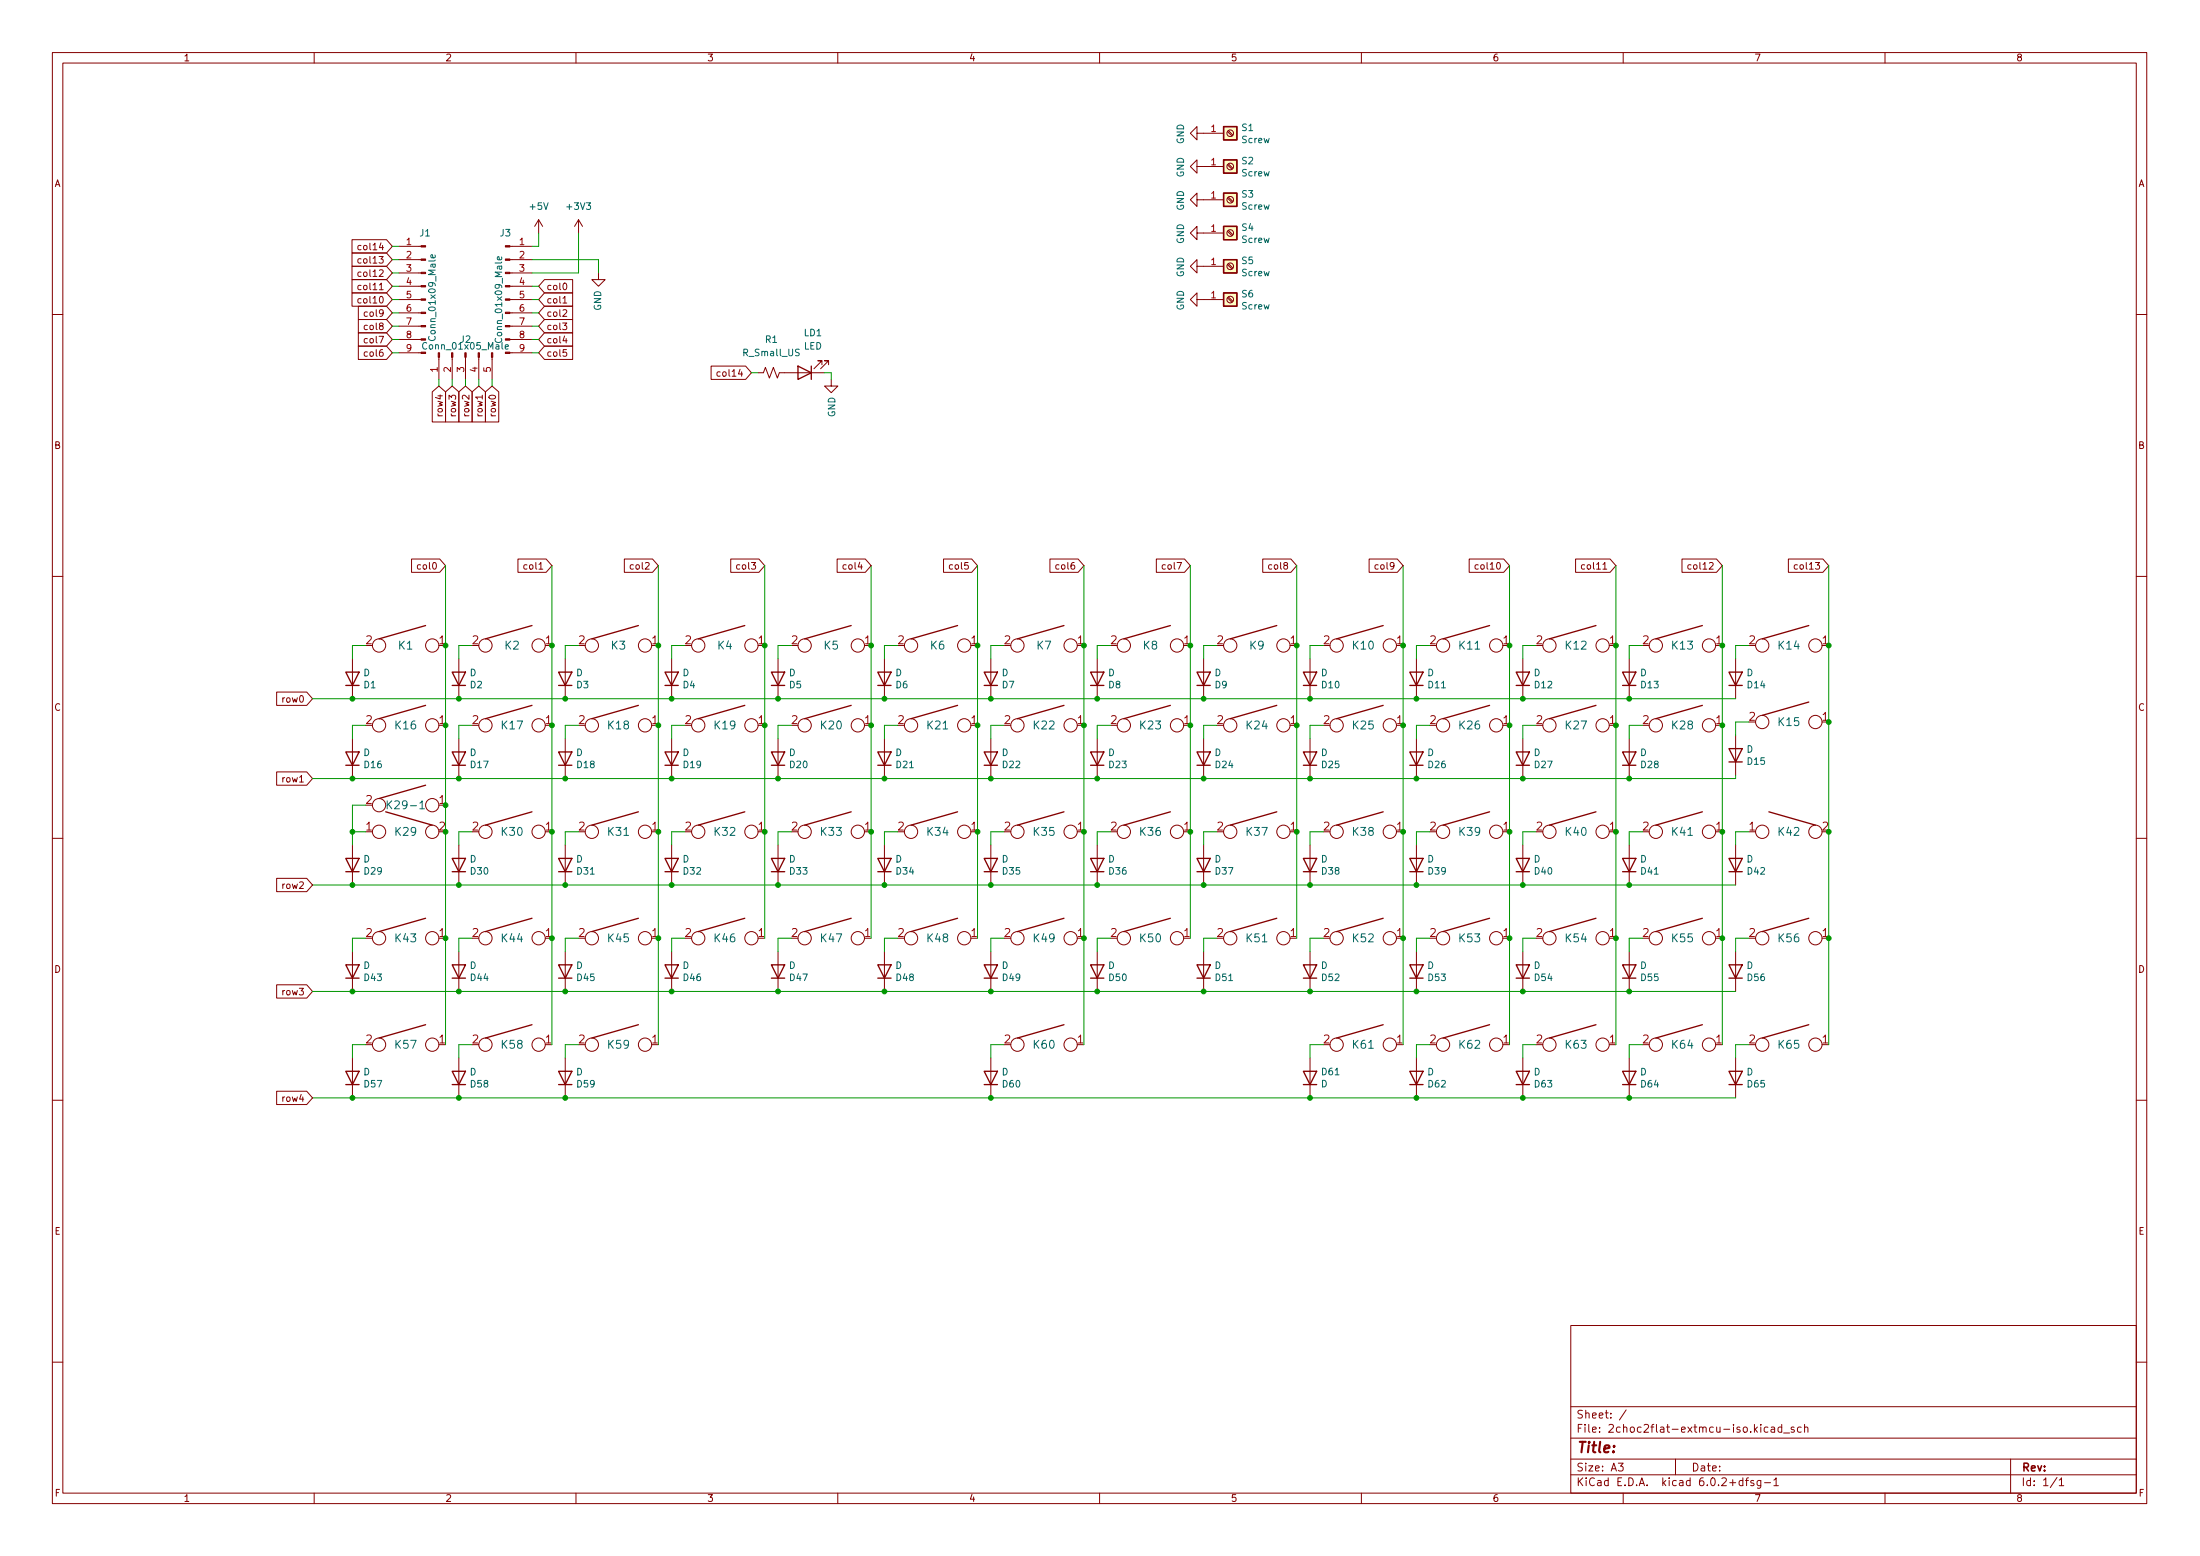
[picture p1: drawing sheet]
<svg xmlns="http://www.w3.org/2000/svg" width="420mm" height="297mm" viewBox="0 0 420 297" stroke-linecap="round" stroke-linejoin="round" font-family="sans-serif">
<g fill="none" stroke="#840000" stroke-width=".19">
<path d="M10 10h400v277h-400zM12 12h396v273h-396zM60 10v2M110 10v2M160 10v2M210 10v2M260 10v2M310 10v2M360 10v2M228.6 25.4v-1.2l-1.3 1.2 1.3 1.3v-1.3h5.1M228.6 38.1v-1.2l-1.3 1.2 1.3 1.3v-1.3h5.1M228.6 31.8v-1.3l-1.3 1.3 1.3 1.3v-1.3h5.1"/>
<path d="M234.4 25.1l.9 .8M234.4 31.5l.9 .8M234.4 37.8l.9 .8M234.6 24.9l.9 .9M234.6 31.3l.9 .8M234.6 37.6l.9 .9M67.2 45.8h6.6l1.1 1.2-1.1 1.3h-6.6zM67.2 48.3h6.6l1.1 1.3-1.1 1.2h-6.6zM67.2 50.8h6.6l1.1 1.3-1.1 1.3h-6.6zM67.2 53.4h6.6l1.1 1.2-1.1 1.3h-6.6zM67.2 55.9h6.6l1.1 1.3-1.1 1.3h-6.6zM68.4 58.5h5.4l1.1 1.2-1.1 1.3h-5.4z"/>
<path d="M68.9 46.9l-.3-.1-.3 .3 .2 .5h.4M68.9 49.4h-.3l-.3 .2 .2 .6h.4M68.9 52l-.3-.1-.3 .3 .2 .5h.4M68.9 54.5h-.3l-.3 .2 .2 .6h.4M68.9 57.1l-.3-.1-.3 .2 .2 .6h.4M76.2 57.2h4.2M76.2 59.7h4.2M76.2 54.6h4.2M76.2 52.1h4.2M76.2 49.6h4.2M76.2 47h4.2M97.4 57.2h4.2"/>
<path d="M97.4 59.7h4.2M97.4 54.6h4.2M97.4 52.1h4.2M97.4 49.6h4.2M97.4 47h4.2M102.9 41.9l.7 1.3M102.9 41.9v2.6M102.9 41.9l-.8 1.3M104 58.5h5.4v2.5h-5.4l-1.1-1.3zM104 55.9h5.4v2.6h-5.4l-1.1-1.3zM104 53.4h5.4v2.5h-5.4l-1.1-1.3zM107.5 59.2l.5-.1 .2 .4-.7 .9h.7"/>
<path d="M107.5 56.9l.4-.3v1.3M107.5 57.9h.7M107.6 54.2l.2-.2a.68 .68 0 0 1 .5 .7 .68 .68 0 0 1-.5 .6l-.3-.5zM110.5 41.9l.8 1.3M110.5 41.9v2.6M110.5 41.9l-.8 1.3M114.3 52.1v1.3h-1.3l1.3 1.2 1.3-1.2h-1.3M228.6 57.2v-1.3l-1.3 1.3 1.3 1.3v-1.3h5.1M228.6 44.5v-1.3l-1.3 1.3 1.3 1.3v-1.3h5.1M228.6 50.8v-1.2l-1.3 1.2 1.3 1.3v-1.3h5.1M234.4 56.9l.9 .8M234.4 44.2l.9 .8"/>
<path d="M234.4 50.5l.9 .8M234.6 56.7l.9 .8M234.6 44l.9 .8M234.6 50.3l.9 .9M10 60h2M68.4 66.1h5.4l1.1 1.2-1.1 1.3h-5.4zM68.4 63.5h5.4l1.1 1.3-1.1 1.3h-5.4zM68.4 61h5.4l1.1 1.3-1.1 1.2h-5.4zM76.2 67.3h4.2M76.2 64.8h4.2M76.2 62.3h4.2M82.5 74.8l1.3-1.1 1.3 1.1v5.8h-2.6z"/>
<path d="M83.8 68.2v4.2M85.1 74.8l1.3-1.1 1.2 1.1v5.8h-2.5zM86.4 68.2v4.2M87.6 74.8l1.3-1.1 1.3 1.1v5.8h-2.6zM88.9 68.2v4.2M90.2 74.8l1.2-1.1 1.3 1.1v5.8h-2.5zM91.4 68.2v4.2M92.7 74.8l1.3-1.1 1.3 1.1v5.8h-2.6zM94 68.2v4.2M97.4 67.3h4.2M97.4 64.8h4.2M97.4 62.3h4.2"/>
<path d="M104 66.1h5.4v2.5h-5.4l-1.1-1.3zM104 61h5.4v2.5h-5.4l-1.1-1.2zM104 63.5h5.4v2.6h-5.4l-1.1-1.3zM107.5 61.7h.7l-.4 .4 .4 .2v.5l-.2 .1-.5-.1M107.8 64.1l-.3 .9h.8M108.1 64.6v.9M108.2 66.7h-.6l-.1 .6 .2-.1 .4 .1 .1 .2v.4l-.2 .1-.5-.1M135.8 69.9h6.6l1.1 1.3-1.1 1.2h-6.6zM137.5 71h-.3l-.3 .2 .1 .6h.5M144.8 71.2h1l.4-1.1 .7 2.1 .8-2.1 .8 2.1 .3-1h8.7M157 69.6v-.7h-.8h.8l-1.6 1.5M158.2 69.6v-.7h-.7h.7l-1.5 1.5"/>
<path d="M158.7 72.4v1.3h1.3l-1.3 1.3-1.2-1.3h1.2M408 60h2M10 110h2M78.6 106.7h5.4l1.1 1.3-1.1 1.3h-5.4zM98.9 106.7h5.4l1.1 1.3-1.1 1.3h-5.4zM119.2 106.7h5.4l1.1 1.3-1.1 1.3h-5.4zM139.6 106.7h5.3l1.1 1.3-1.1 1.3h-5.3zM159.9 106.7h5.4l1.1 1.3-1.1 1.3h-5.4zM180.2 106.7h5.4l1.1 1.3-1.1 1.3h-5.4zM200.5 106.7h5.4l1.1 1.3-1.1 1.3h-5.4zM220.8 106.7h5.4l1.1 1.3-1.1 1.3h-5.4zM241.2 106.7h5.3l1.1 1.3-1.1 1.3h-5.3z"/>
<path d="M261.5 106.7h5.4l1.1 1.3-1.1 1.3h-5.4zM280.6 106.7h6.6l1.1 1.3-1.1 1.3h-6.6zM282.3 107.9l-.4-.1-.2 .2 .1 .6h.5M300.9 106.7h6.6l1.1 1.3-1.1 1.3h-6.6zM302.6 107.9l-.3-.1-.3 .2 .1 .6h.5M321.2 106.7h6.6l1.1 1.3-1.1 1.3h-6.6zM323 107.9l-.4-.1-.3 .2 .2 .6h.5M341.5 106.7h6.6l1.1 1.3-1.1 1.3h-6.6zM343.3 107.9l-.4-.1-.2 .2 .1 .6h.5M408 110h2M52.8 132.1h5.8l1.1 1.3-1.1 1.3h-5.8zM67.3 125.8v7.6"/>
<path d="M87.6 125.8v7.6M107.9 125.8v7.6M128.3 125.8v7.6M148.6 125.8v7.6M168.9 125.8v7.6M189.2 125.8v7.6M209.5 125.8v7.6M229.9 125.8v7.6M250.2 125.8v7.6M270.5 125.8v7.6M290.8 125.8v7.6M311.1 125.8v7.6"/>
<path d="M331.5 125.8v7.6M52.8 147.4h5.8l1.1 1.2-1.1 1.3h-5.8zM67.3 141v7.6M87.6 141v7.6M107.9 141v7.6M128.3 141v7.6M148.6 141v7.6M168.9 141v7.6M189.2 141v7.6M209.5 141v7.6M229.9 141v7.6M250.2 141v7.6"/>
<path d="M270.5 141v7.6M290.8 141v7.6M311.1 141v7.6M331.5 140.4v7.6M10 160h2M52.8 167.7h5.8l1.1 1.2-1.1 1.3h-5.8zM67.3 161.3v7.6M87.6 161.3v7.6M107.9 161.3v7.6M128.3 161.3v7.6M148.6 161.3v7.6M168.9 161.3v7.6"/>
<path d="M189.2 161.3v7.6M209.5 161.3v7.6M229.9 161.3v7.6M250.2 161.3v7.6M270.5 161.3v7.6M290.8 161.3v7.6M311.1 161.3v7.6M331.5 161.3v7.6M408 160h2M52.8 188h5.8l1.1 1.3-1.1 1.2h-5.8zM67.3 181.6v7.7M87.6 181.6v7.7"/>
<path d="M107.9 181.6v7.7M128.3 181.6v7.7M148.6 181.6v7.7M168.9 181.6v7.7M189.2 181.6v7.7M209.5 181.6v7.7M229.9 181.6v7.7M250.2 181.6v7.7M270.5 181.6v7.7M290.8 181.6v7.7M311.1 181.6v7.7M331.5 181.6v7.7"/>
<path d="M10 210h2M52.8 208.3h5.8l1.1 1.3-1.1 1.3h-5.8zM67.3 202v7.6M87.6 202v7.6M107.9 202v7.6M189.2 202v7.6M250.2 202v7.6M270.5 202v7.6M290.8 202v7.6M311.1 202v7.6M331.5 202v7.6M408 210h2"/>
<path d="M300 253h108v32h-108zM10 260h2M300 278.5h108M300 274.5h108M300 268.5h108M309.1 279.3h.9l-.5 .6 .4 .1v.7l-.2 .1-.6-.1M310.6 269.1l-1.3 2M320 278.5v3M336.3 271.9v.2M337.6 272.5l-.4-.1-.3 .3 .2 .6h.5M338.3 272.5h.6v.9M338.9 272.8h-.5a.29 .29 0 0 0-.2 .3 .29 .29 0 0 0 .2 .3l.5-.1"/>
<path d="M340.3 272.5l-.4-.1-.3 .3 .1 .6h.6M340.3 271.9v1.5M340.6 273.6h1.2M342.6 272.5l-.3-.1-.2 .2v.2l.5 .2v.3h-.5M344 272.5l-.4-.1-.3 .3 .1 .6h.6M344.6 272.6l.3-.2 .3 .1 .1 .9M344.6 271.9v1.5M384 278.5v6.5M408 260h2M60 285v2M110 285v2M160 285v2"/>
<path d="M210 285v2M260 285v2M300 281.5h108M310 285v2M332.9 282.7l-.5-.1-.3 .3 .2 .6h.6M332.9 282.1v1.5M333.4 282.6h.5M333.9 282.1l-.3 .2v1.3M334.9 282.7l-.3-.1-.2 .2v.2l.5 .2v.3h-.5M336.3 282.6v1.2l-.3 .3-.4-.1M336.3 282.7l-.4-.1-.3 .3 .1 .6h.6M337 283h1.1"/>
<path d="M338.8 282.5l.4-.4v1.5M338.8 283.6h.8M360 285v2M392.9 282l-1.3 2M393.3 282.5l.4-.4v1.5M393.3 283.6h.8"/>
<circle cx="234.9" cy="38.1" r=".63"/>
<circle cx="234.9" cy="25.4" r=".63"/>
<circle cx="234.9" cy="31.8" r=".63"/>
<circle cx="234.9" cy="50.8" r=".63"/>
<circle cx="234.9" cy="57.2" r=".63"/>
<circle cx="234.9" cy="44.5" r=".63"/>
<circle cx="72.4" cy="123.2" r="1.27"/>
<circle cx="72.4" cy="138.5" r="1.27"/>
<circle cx="82.5" cy="123.2" r="1.27"/>
<circle cx="82.5" cy="138.5" r="1.27"/>
<circle cx="92.7" cy="138.5" r="1.27"/>
<circle cx="92.7" cy="123.2" r="1.27"/>
<circle cx="102.9" cy="123.2" r="1.27"/>
<circle cx="102.9" cy="138.5" r="1.27"/>
<circle cx="113" cy="138.5" r="1.27"/>
<circle cx="113" cy="123.2" r="1.27"/>
<circle cx="123.2" cy="123.2" r="1.27"/>
<circle cx="123.2" cy="138.5" r="1.27"/>
<circle cx="133.3" cy="123.2" r="1.27"/>
<circle cx="133.3" cy="138.5" r="1.27"/>
<circle cx="143.5" cy="123.2" r="1.27"/>
<circle cx="143.5" cy="138.5" r="1.27"/>
<circle cx="153.7" cy="138.5" r="1.27"/>
<circle cx="153.7" cy="123.2" r="1.27"/>
<circle cx="163.8" cy="138.5" r="1.27"/>
<circle cx="163.8" cy="123.2" r="1.27"/>
<circle cx="174" cy="138.5" r="1.27"/>
<circle cx="174" cy="123.2" r="1.27"/>
<circle cx="184.1" cy="138.5" r="1.27"/>
<circle cx="184.1" cy="123.2" r="1.27"/>
<circle cx="194.3" cy="138.5" r="1.27"/>
<circle cx="194.3" cy="123.2" r="1.27"/>
<circle cx="204.5" cy="138.5" r="1.27"/>
<circle cx="204.5" cy="123.2" r="1.27"/>
<circle cx="214.6" cy="138.5" r="1.27"/>
<circle cx="214.6" cy="123.2" r="1.27"/>
<circle cx="224.8" cy="138.5" r="1.27"/>
<circle cx="224.8" cy="123.2" r="1.27"/>
<circle cx="234.9" cy="138.5" r="1.27"/>
<circle cx="234.9" cy="123.2" r="1.27"/>
<circle cx="245.1" cy="123.2" r="1.27"/>
<circle cx="245.1" cy="138.5" r="1.27"/>
<circle cx="255.3" cy="138.5" r="1.27"/>
<circle cx="255.3" cy="123.2" r="1.27"/>
<circle cx="265.4" cy="123.2" r="1.27"/>
<circle cx="265.4" cy="138.5" r="1.27"/>
<circle cx="275.6" cy="123.2" r="1.27"/>
<circle cx="275.6" cy="138.5" r="1.27"/>
<circle cx="285.8" cy="123.2" r="1.27"/>
<circle cx="285.8" cy="138.5" r="1.27"/>
<circle cx="295.9" cy="138.5" r="1.27"/>
<circle cx="295.9" cy="123.2" r="1.27"/>
<circle cx="306.1" cy="123.2" r="1.27"/>
<circle cx="306.1" cy="138.5" r="1.27"/>
<circle cx="316.2" cy="138.5" r="1.27"/>
<circle cx="316.2" cy="123.2" r="1.27"/>
<circle cx="326.4" cy="123.2" r="1.27"/>
<circle cx="326.4" cy="138.5" r="1.27"/>
<circle cx="336.6" cy="137.8" r="1.27"/>
<circle cx="336.6" cy="123.2" r="1.27"/>
<circle cx="346.7" cy="123.2" r="1.27"/>
<circle cx="346.7" cy="137.8" r="1.27"/>
<circle cx="72.4" cy="158.8" r="1.27"/>
<circle cx="72.4" cy="153.7" r="1.27"/>
<circle cx="82.5" cy="153.7" r="1.27"/>
<circle cx="82.5" cy="158.8" r="1.27"/>
<circle cx="92.7" cy="158.8" r="1.27"/>
<circle cx="102.9" cy="158.8" r="1.27"/>
<circle cx="113" cy="158.8" r="1.27"/>
<circle cx="123.2" cy="158.8" r="1.27"/>
<circle cx="133.3" cy="158.8" r="1.27"/>
<circle cx="143.5" cy="158.8" r="1.27"/>
<circle cx="153.7" cy="158.8" r="1.27"/>
<circle cx="163.8" cy="158.8" r="1.27"/>
<circle cx="174" cy="158.8" r="1.27"/>
<circle cx="184.1" cy="158.8" r="1.27"/>
<circle cx="194.3" cy="158.8" r="1.27"/>
<circle cx="204.5" cy="158.8" r="1.27"/>
<circle cx="214.6" cy="158.8" r="1.27"/>
<circle cx="224.8" cy="158.8" r="1.27"/>
<circle cx="234.9" cy="158.8" r="1.27"/>
<circle cx="245.1" cy="158.8" r="1.27"/>
<circle cx="255.3" cy="158.8" r="1.27"/>
<circle cx="265.4" cy="158.8" r="1.27"/>
<circle cx="275.6" cy="158.8" r="1.27"/>
<circle cx="285.8" cy="158.8" r="1.27"/>
<circle cx="295.9" cy="158.8" r="1.27"/>
<circle cx="306.1" cy="158.8" r="1.27"/>
<circle cx="316.2" cy="158.8" r="1.27"/>
<circle cx="326.4" cy="158.8" r="1.27"/>
<circle cx="336.6" cy="158.8" r="1.27"/>
<circle cx="346.7" cy="158.8" r="1.27"/>
<circle cx="72.4" cy="179.1" r="1.27"/>
<circle cx="82.5" cy="179.1" r="1.27"/>
<circle cx="92.7" cy="179.1" r="1.27"/>
<circle cx="102.9" cy="179.1" r="1.27"/>
<circle cx="113" cy="179.1" r="1.27"/>
<circle cx="123.2" cy="179.1" r="1.27"/>
<circle cx="133.3" cy="179.1" r="1.27"/>
<circle cx="143.5" cy="179.1" r="1.27"/>
<circle cx="153.7" cy="179.1" r="1.27"/>
<circle cx="163.8" cy="179.1" r="1.27"/>
<circle cx="174" cy="179.1" r="1.27"/>
<circle cx="184.1" cy="179.1" r="1.27"/>
<circle cx="194.3" cy="179.1" r="1.27"/>
<circle cx="204.5" cy="179.1" r="1.27"/>
<circle cx="214.6" cy="179.1" r="1.27"/>
<circle cx="224.8" cy="179.1" r="1.27"/>
<circle cx="234.9" cy="179.1" r="1.27"/>
<circle cx="245.1" cy="179.1" r="1.27"/>
<circle cx="255.3" cy="179.1" r="1.27"/>
<circle cx="265.4" cy="179.1" r="1.27"/>
<circle cx="275.6" cy="179.1" r="1.27"/>
<circle cx="285.8" cy="179.1" r="1.27"/>
<circle cx="295.9" cy="179.1" r="1.27"/>
<circle cx="306.1" cy="179.1" r="1.27"/>
<circle cx="316.2" cy="179.1" r="1.27"/>
<circle cx="326.4" cy="179.1" r="1.27"/>
<circle cx="336.6" cy="179.1" r="1.27"/>
<circle cx="346.7" cy="179.1" r="1.27"/>
<circle cx="72.4" cy="199.4" r="1.27"/>
<circle cx="82.5" cy="199.4" r="1.27"/>
<circle cx="92.7" cy="199.4" r="1.27"/>
<circle cx="102.9" cy="199.4" r="1.27"/>
<circle cx="113" cy="199.4" r="1.27"/>
<circle cx="123.2" cy="199.4" r="1.27"/>
<circle cx="194.3" cy="199.4" r="1.27"/>
<circle cx="204.5" cy="199.4" r="1.27"/>
<circle cx="255.3" cy="199.4" r="1.27"/>
<circle cx="265.4" cy="199.4" r="1.27"/>
<circle cx="275.6" cy="199.4" r="1.27"/>
<circle cx="285.8" cy="199.4" r="1.27"/>
<circle cx="295.9" cy="199.4" r="1.27"/>
<circle cx="306.1" cy="199.4" r="1.27"/>
<circle cx="316.2" cy="199.4" r="1.27"/>
<circle cx="326.4" cy="199.4" r="1.27"/>
<circle cx="336.6" cy="199.4" r="1.27"/>
<circle cx="346.7" cy="199.4" r="1.27"/>
</g>
<g fill="none" stroke="#840000" stroke-width=".25">
<path d="M233.7 24.2h2.5v2.5h-2.5zM233.7 30.5h2.5v2.6h-2.5zM233.7 36.9h2.5v2.5h-2.5zM233.7 55.9h2.5v2.6h-2.5zM233.7 43.2h2.5v2.6h-2.5zM233.7 49.6h2.5v2.5h-2.5zM152.4 69.9l2.5 1.3-2.5 1.2zM154.9 69.9v2.5M81.3 119.4l-8.9 2.6M101.6 119.4l-8.9 2.6M121.9 119.4l-8.9 2.6M142.2 119.4l-8.9 2.6"/>
<path d="M162.6 119.4l-8.9 2.6M182.9 119.4l-8.9 2.6M203.2 119.4l-8.9 2.6M223.5 119.4l-8.9 2.6M243.8 119.4l-8.9 2.6M264.2 119.4l-8.9 2.6M284.5 119.4l-8.9 2.6M304.8 119.4l-8.9 2.6M325.1 119.4l-8.9 2.6M345.4 119.4l-8.9 2.6M66 128.3h2.6l-1.3 2.5zM66 130.8h2.6"/>
<path d="M81.3 134.7l-8.9 2.5M86.4 128.3h2.5l-1.3 2.5zM86.4 130.8h2.5M101.6 134.7l-8.9 2.5M106.7 128.3h2.5l-1.3 2.5zM106.7 130.8h2.5M121.9 134.7l-8.9 2.5M127 128.3h2.5l-1.2 2.5zM127 130.8h2.5M142.2 134.7l-8.9 2.5M147.3 128.3h2.6l-1.3 2.5zM147.3 130.8h2.6"/>
<path d="M162.6 134.7l-8.9 2.5M167.6 128.3h2.6l-1.3 2.5zM167.6 130.8h2.6M182.9 134.7l-8.9 2.5M188 128.3h2.5l-1.3 2.5zM188 130.8h2.5M203.2 134.7l-8.9 2.5M208.3 128.3h2.5l-1.3 2.5zM208.3 130.8h2.5M223.5 134.7l-8.9 2.5M228.6 128.3h2.5l-1.2 2.5zM228.6 130.8h2.5"/>
<path d="M243.8 134.7l-8.9 2.5M248.9 128.3h2.6l-1.3 2.5zM248.9 130.8h2.6M264.2 134.7l-8.9 2.5M269.2 128.3h2.6l-1.3 2.5zM269.2 130.8h2.6M284.5 134.7l-8.9 2.5M289.6 128.3h2.5l-1.3 2.5zM289.6 130.8h2.5M304.8 134.7l-8.9 2.5M309.9 128.3h2.5l-1.3 2.5zM309.9 130.8h2.5"/>
<path d="M325.1 134.7l-8.9 2.5M330.2 128.3h2.5l-1.2 2.5zM330.2 130.8h2.5M345.4 134l-8.9 2.6M66 143.5h2.6l-1.3 2.6zM66 146.1h2.6M73.7 155l8.8 2.5M81.3 149.9l-8.9 2.5M86.4 143.5h2.5l-1.3 2.6zM86.4 146.1h2.5M101.6 155l-8.9 2.5M106.7 143.5h2.5l-1.3 2.6z"/>
<path d="M106.7 146.1h2.5M121.9 155l-8.9 2.5M127 143.5h2.5l-1.2 2.6zM127 146.1h2.5M142.2 155l-8.9 2.5M147.3 143.5h2.6l-1.3 2.6zM147.3 146.1h2.6M162.6 155l-8.9 2.5M167.6 143.5h2.6l-1.3 2.6zM167.6 146.1h2.6M182.9 155l-8.9 2.5M188 143.5h2.5l-1.3 2.6z"/>
<path d="M188 146.1h2.5M203.2 155l-8.9 2.5M208.3 143.5h2.5l-1.3 2.6zM208.3 146.1h2.5M223.5 155l-8.9 2.5M228.6 143.5h2.5l-1.2 2.6zM228.6 146.1h2.5M243.8 155l-8.9 2.5M248.9 143.5h2.6l-1.3 2.6zM248.9 146.1h2.6M264.2 155l-8.9 2.5M269.2 143.5h2.6l-1.3 2.6z"/>
<path d="M269.2 146.1h2.6M284.5 155l-8.9 2.5M289.6 143.5h2.5l-1.3 2.6zM289.6 146.1h2.5M304.8 155l-8.9 2.5M309.9 143.5h2.5l-1.3 2.6zM309.9 146.1h2.5M325.1 155l-8.9 2.5M330.2 142.9h2.5l-1.2 2.6zM330.2 145.5h2.5M337.8 155l8.9 2.5M66 163.9h2.6l-1.3 2.5z"/>
<path d="M66 166.4h2.6M81.3 175.3l-8.9 2.5M86.4 163.9h2.5l-1.3 2.5zM86.4 166.4h2.5M101.6 175.3l-8.9 2.5M106.7 163.9h2.5l-1.3 2.5zM106.7 166.4h2.5M121.9 175.3l-8.9 2.5M127 163.9h2.5l-1.2 2.5zM127 166.4h2.5M142.2 175.3l-8.9 2.5M147.3 163.9h2.6l-1.3 2.5z"/>
<path d="M147.3 166.4h2.6M162.6 175.3l-8.9 2.5M167.6 163.9h2.6l-1.3 2.5zM167.6 166.4h2.6M182.9 175.3l-8.9 2.5M188 163.9h2.5l-1.3 2.5zM188 166.4h2.5M203.2 175.3l-8.9 2.5M208.3 163.9h2.5l-1.3 2.5zM208.3 166.4h2.5M223.5 175.3l-8.9 2.5M228.6 163.9h2.5l-1.2 2.5z"/>
<path d="M228.6 166.4h2.5M243.8 175.3l-8.9 2.5M248.9 163.9h2.6l-1.3 2.5zM248.9 166.4h2.6M264.2 175.3l-8.9 2.5M269.2 163.9h2.6l-1.3 2.5zM269.2 166.4h2.6M284.5 175.3l-8.9 2.5M289.6 163.9h2.5l-1.3 2.5zM289.6 166.4h2.5M304.8 175.3l-8.9 2.5M309.9 163.9h2.5l-1.3 2.5z"/>
<path d="M309.9 166.4h2.5M325.1 175.3l-8.9 2.5M330.2 163.9h2.5l-1.2 2.5zM330.2 166.4h2.5M345.4 175.3l-8.9 2.5M66 184.2h2.6l-1.3 2.5zM66 186.7h2.6M81.3 195.6l-8.9 2.6M86.4 184.2h2.5l-1.3 2.5zM86.4 186.7h2.5M101.6 195.6l-8.9 2.6M106.7 184.2h2.5l-1.3 2.5z"/>
<path d="M106.7 186.7h2.5M121.9 195.6l-8.9 2.6M127 184.2h2.5l-1.2 2.5zM127 186.7h2.5M147.3 184.2h2.6l-1.3 2.5zM147.3 186.7h2.6M167.6 184.2h2.6l-1.3 2.5zM167.6 186.7h2.6M188 184.2h2.5l-1.3 2.5zM188 186.7h2.5M203.2 195.6l-8.9 2.6M208.3 184.2h2.5l-1.3 2.5z"/>
<path d="M208.3 186.7h2.5M228.6 184.2h2.5l-1.2 2.5zM228.6 186.7h2.5M248.9 184.2h2.6l-1.3 2.5zM248.9 186.7h2.6M264.2 195.6l-8.9 2.6M269.2 184.2h2.6l-1.3 2.5zM269.2 186.7h2.6M284.5 195.6l-8.9 2.6M289.6 184.2h2.5l-1.3 2.5zM289.6 186.7h2.5M304.8 195.6l-8.9 2.6"/>
<path d="M309.9 184.2h2.5l-1.3 2.5zM309.9 186.7h2.5M325.1 195.6l-8.9 2.6M330.2 184.2h2.5l-1.2 2.5zM330.2 186.7h2.5M345.4 195.6l-8.9 2.6M66 204.5h2.6l-1.3 2.5zM66 207h2.6M86.4 204.5h2.5l-1.3 2.5zM86.4 207h2.5M106.7 204.5h2.5l-1.3 2.5zM106.7 207h2.5"/>
<path d="M188 204.5h2.5l-1.3 2.5zM188 207h2.5M248.9 204.5h2.6l-1.3 2.5zM248.9 207h2.6M269.2 204.5h2.6l-1.3 2.5zM269.2 207h2.6M289.6 204.5h2.5l-1.3 2.5zM289.6 207h2.5M309.9 204.5h2.5l-1.3 2.5zM309.9 207h2.5M330.2 204.5h2.5l-1.2 2.5zM330.2 207h2.5"/>
</g>
<g fill="#ffffc2" stroke="#ffffc2" stroke-width=".19">
<path d="M233.7 55.9h2.5v2.6h-2.5z"/>
<path d="M233.7 43.2h2.5v2.6h-2.5z"/>
<path d="M233.7 49.6h2.5v2.5h-2.5z"/>
<path d="M233.7 24.2h2.5v2.5h-2.5z"/>
<path d="M233.7 30.5h2.5v2.6h-2.5z"/>
<path d="M233.7 36.9h2.5v2.5h-2.5z"/>
</g>
<path d="M83.1 48.7v.3l-.2 .2h-.6v-.5l.3-.1 .1 .6M95.8 49.1v.3l-.2 .2-.6-.1v-.4l.3-.1 .1 .6M96.5 66.2l.6-.1-.1-.2-.3-.1-.2 .2 .1 .6h.4M74 152.9v1.5M74.8 152.9l-.8 .8M80.2 153.3l.4-.4v1.5M80.2 154.4h.9" fill="none" stroke="#006464" stroke-width=".19"/>
<g fill="#840000" stroke="#840000" stroke-width=".19">
<path d="M96.5 67.2h.9v.3h-.9z"/>
<path d="M96.5 64.7h.9v.2h-.9z"/>
<path d="M96.5 62.1h.9v.3h-.9z"/>
<path d="M96.5 59.6h.9v.3h-.9z"/>
<path d="M96.5 57.1h.9v.2h-.9z"/>
<path d="M96.5 54.5h.9v.3h-.9z"/>
<path d="M96.5 52h.9v.2h-.9z"/>
<path d="M96.5 49.4h.9v.3h-.9z"/>
<path d="M96.5 46.9h.9v.3h-.9z"/>
<path d="M93.9 67.3h.2v.9h-.2z"/>
<path d="M91.3 67.3h.3v.9h-.3z"/>
<path d="M88.8 67.3h.2v.9h-.2z"/>
<path d="M86.2 67.3h.3v.9h-.3z"/>
<path d="M83.7 67.3h.2v.9h-.2z"/>
<path d="M80.4 67.2h.9v.3h-.9z"/>
<path d="M80.4 64.7h.9v.2h-.9z"/>
<path d="M80.4 62.1h.9v.3h-.9z"/>
<path d="M80.4 59.6h.9v.3h-.9z"/>
<path d="M80.4 57.1h.9v.2h-.9z"/>
<path d="M80.4 54.5h.9v.3h-.9z"/>
<path d="M80.4 52h.9v.2h-.9z"/>
<path d="M80.4 49.4h.9v.3h-.9z"/>
<path d="M80.4 46.9h.9v.3h-.9z"/>
</g>
<g fill="none" stroke="#009600" stroke-width=".19">
<path d="M74.9 49.6h1.3M74.9 54.6h1.3M74.9 47h1.3M74.9 52.1h1.3M74.9 59.7h1.3M74.9 57.2h1.3M101.6 49.6h12.7v2.5M101.6 54.6h1.3M101.6 59.7h1.3M101.6 57.2h1.3M102.9 44.5v2.5h-1.3M110.5 44.5v7.6h-8.9"/>
<path d="M74.9 64.8h1.3M74.9 67.3h1.3M74.9 62.3h1.3M83.8 72.4v1.3M86.4 72.4v1.3M88.9 72.4v1.3M91.4 72.4v1.3M94 72.4v1.3M101.6 64.8h1.3M101.6 67.3h1.3M101.6 62.3h1.3M143.5 71.2h1.3"/>
<path d="M157.5 71.2h1.2v1.2M85.1 108v91.4M105.4 108v91.4M125.7 108v91.4M146 108v71.1M166.4 108v71.1M186.7 108v71.1M207 108v91.4M227.3 108v71.1M247.6 108v71.1M268 108v91.4M288.3 108v91.4"/>
<path d="M308.6 108v91.4M328.9 108v91.4M349.2 108v91.4M59.7 133.4h271.8M69.8 138.5h-2.5v2.5M69.8 123.2h-2.5v2.6M90.2 138.5h-2.6v2.5M90.2 123.2h-2.6v2.6M110.5 138.5h-2.6v2.5M110.5 123.2h-2.6v2.6M130.8 138.5h-2.5v2.5M130.8 123.2h-2.5v2.6"/>
<path d="M151.1 138.5h-2.5v2.5M151.1 123.2h-2.5v2.6M171.4 138.5h-2.5v2.5M171.4 123.2h-2.5v2.6M191.8 138.5h-2.6v2.5M191.8 123.2h-2.6v2.6M212.1 138.5h-2.6v2.5M212.1 123.2h-2.6v2.6M232.4 138.5h-2.5v2.5M232.4 123.2h-2.5v2.6M252.7 123.2h-2.5v2.6M252.7 138.5h-2.5v2.5"/>
<path d="M273 138.5h-2.5v2.5M273 123.2h-2.5v2.6M293.4 138.5h-2.6v2.5M293.4 123.2h-2.6v2.6M313.7 138.5h-2.6v2.5M313.7 123.2h-2.6v2.6M334 123.2h-2.5v2.6M334 137.8h-2.5v2.6M67.3 158.8h2.5M69.8 153.7h-2.5v7.6M90.2 158.8h-2.6v2.5M110.5 158.8h-2.6v2.5"/>
<path d="M130.8 158.8h-2.5v2.5M151.1 158.8h-2.5v2.5M171.4 158.8h-2.5v2.5M191.8 158.8h-2.6v2.5M212.1 158.8h-2.6v2.5M232.4 158.8h-2.5v2.5M252.7 158.8h-2.5v2.5M273 158.8h-2.5v2.5M293.4 158.8h-2.6v2.5M313.7 158.8h-2.6v2.5M331.5 148v.6h-271.8M334 158.8h-2.5v2.5"/>
<path d="M59.7 168.9h271.8M69.8 179.1h-2.5v2.5M90.2 179.1h-2.6v2.5M110.5 179.1h-2.6v2.5M130.8 179.1h-2.5v2.5M151.1 179.1h-2.5v2.5M171.4 179.1h-2.5v2.5M191.8 179.1h-2.6v2.5M212.1 179.1h-2.6v2.5M232.4 179.1h-2.5v2.5M252.7 179.1h-2.5v2.5M273 179.1h-2.5v2.5"/>
<path d="M293.4 179.1h-2.6v2.5M313.7 179.1h-2.6v2.5M334 179.1h-2.5v2.5M59.7 189.3h271.8M69.8 199.4h-2.5v2.6M90.2 199.4h-2.6v2.6M110.5 199.4h-2.6v2.6M191.8 199.4h-2.6v2.6M252.7 199.4h-2.5v2.6M273 199.4h-2.5v2.6M293.4 199.4h-2.6v2.6M313.7 199.4h-2.6v2.6"/>
<path d="M334 199.4h-2.5v2.6M59.7 209.6h271.8"/>
</g>
<g fill="#009600" stroke="#009600" stroke-width=".19">
<circle cx="308.6" cy="179.1" r=".46"/>
<circle cx="311.1" cy="189.3" r=".46"/>
<circle cx="290.8" cy="189.3" r=".46"/>
<circle cx="270.5" cy="209.6" r=".46"/>
<circle cx="250.2" cy="209.6" r=".46"/>
<circle cx="290.8" cy="209.6" r=".46"/>
<circle cx="270.5" cy="189.3" r=".46"/>
<circle cx="250.2" cy="189.3" r=".46"/>
<circle cx="270.5" cy="168.9" r=".46"/>
<circle cx="268" cy="179.1" r=".46"/>
<circle cx="311.1" cy="209.6" r=".46"/>
<circle cx="288.3" cy="179.1" r=".46"/>
<circle cx="328.9" cy="158.8" r=".46"/>
<circle cx="349.2" cy="179.1" r=".46"/>
<circle cx="311.1" cy="168.9" r=".46"/>
<circle cx="308.6" cy="158.8" r=".46"/>
<circle cx="290.8" cy="168.9" r=".46"/>
<circle cx="328.9" cy="179.1" r=".46"/>
<circle cx="349.2" cy="137.8" r=".46"/>
<circle cx="328.9" cy="123.2" r=".46"/>
<circle cx="308.6" cy="123.2" r=".46"/>
<circle cx="328.9" cy="138.5" r=".46"/>
<circle cx="349.2" cy="123.2" r=".46"/>
<circle cx="288.3" cy="158.8" r=".46"/>
<circle cx="268" cy="158.8" r=".46"/>
<circle cx="270.5" cy="148.6" r=".46"/>
<circle cx="268" cy="138.5" r=".46"/>
<circle cx="270.5" cy="133.4" r=".46"/>
<circle cx="268" cy="123.2" r=".46"/>
<circle cx="288.3" cy="138.5" r=".46"/>
<circle cx="311.1" cy="148.6" r=".46"/>
<circle cx="290.8" cy="133.4" r=".46"/>
<circle cx="288.3" cy="123.2" r=".46"/>
<circle cx="290.8" cy="148.6" r=".46"/>
<circle cx="308.6" cy="138.5" r=".46"/>
<circle cx="311.1" cy="133.4" r=".46"/>
<circle cx="128.3" cy="189.3" r=".46"/>
<circle cx="125.7" cy="179.1" r=".46"/>
<circle cx="107.9" cy="189.3" r=".46"/>
<circle cx="148.6" cy="168.9" r=".46"/>
<circle cx="148.6" cy="148.6" r=".46"/>
<circle cx="146" cy="158.8" r=".46"/>
<circle cx="168.9" cy="168.9" r=".46"/>
<circle cx="148.6" cy="189.3" r=".46"/>
<circle cx="168.9" cy="189.3" r=".46"/>
<circle cx="128.3" cy="168.9" r=".46"/>
<circle cx="128.3" cy="148.6" r=".46"/>
<circle cx="125.7" cy="158.8" r=".46"/>
<circle cx="125.7" cy="138.5" r=".46"/>
<circle cx="128.3" cy="133.4" r=".46"/>
<circle cx="107.9" cy="148.6" r=".46"/>
<circle cx="189.2" cy="148.6" r=".46"/>
<circle cx="186.7" cy="158.8" r=".46"/>
<circle cx="87.6" cy="209.6" r=".46"/>
<circle cx="107.9" cy="209.6" r=".46"/>
<circle cx="67.3" cy="209.6" r=".46"/>
<circle cx="67.3" cy="189.3" r=".46"/>
<circle cx="87.6" cy="189.3" r=".46"/>
<circle cx="146" cy="123.2" r=".46"/>
<circle cx="146" cy="138.5" r=".46"/>
<circle cx="168.9" cy="148.6" r=".46"/>
<circle cx="166.4" cy="158.8" r=".46"/>
<circle cx="67.3" cy="168.9" r=".46"/>
<circle cx="67.3" cy="158.8" r=".46"/>
<circle cx="85.1" cy="179.1" r=".46"/>
<circle cx="87.6" cy="168.9" r=".46"/>
<circle cx="85.1" cy="153.7" r=".46"/>
<circle cx="107.9" cy="168.9" r=".46"/>
<circle cx="105.4" cy="179.1" r=".46"/>
<circle cx="105.4" cy="158.8" r=".46"/>
<circle cx="207" cy="158.8" r=".46"/>
<circle cx="207" cy="138.5" r=".46"/>
<circle cx="247.6" cy="138.5" r=".46"/>
<circle cx="250.2" cy="133.4" r=".46"/>
<circle cx="227.3" cy="138.5" r=".46"/>
<circle cx="229.9" cy="133.4" r=".46"/>
<circle cx="247.6" cy="123.2" r=".46"/>
<circle cx="247.6" cy="158.8" r=".46"/>
<circle cx="250.2" cy="148.6" r=".46"/>
<circle cx="229.9" cy="189.3" r=".46"/>
<circle cx="209.5" cy="168.9" r=".46"/>
<circle cx="227.3" cy="158.8" r=".46"/>
<circle cx="189.2" cy="168.9" r=".46"/>
<circle cx="189.2" cy="209.6" r=".46"/>
<circle cx="189.2" cy="189.3" r=".46"/>
<circle cx="229.9" cy="168.9" r=".46"/>
<circle cx="250.2" cy="168.9" r=".46"/>
<circle cx="207" cy="179.1" r=".46"/>
<circle cx="209.5" cy="189.3" r=".46"/>
<circle cx="229.9" cy="148.6" r=".46"/>
<circle cx="209.5" cy="133.4" r=".46"/>
<circle cx="209.5" cy="148.6" r=".46"/>
<circle cx="189.2" cy="133.4" r=".46"/>
<circle cx="186.7" cy="123.2" r=".46"/>
<circle cx="186.7" cy="138.5" r=".46"/>
<circle cx="207" cy="123.2" r=".46"/>
<circle cx="227.3" cy="123.2" r=".46"/>
<circle cx="67.3" cy="148.6" r=".46"/>
<circle cx="85.1" cy="123.2" r=".46"/>
<circle cx="87.6" cy="148.6" r=".46"/>
<circle cx="166.4" cy="138.5" r=".46"/>
<circle cx="148.6" cy="133.4" r=".46"/>
<circle cx="168.9" cy="133.4" r=".46"/>
<circle cx="125.7" cy="123.2" r=".46"/>
<circle cx="166.4" cy="123.2" r=".46"/>
<circle cx="105.4" cy="123.2" r=".46"/>
<circle cx="107.9" cy="133.4" r=".46"/>
<circle cx="105.4" cy="138.5" r=".46"/>
<circle cx="67.3" cy="133.4" r=".46"/>
<circle cx="85.1" cy="138.5" r=".46"/>
<circle cx="87.6" cy="133.4" r=".46"/>
</g>
<text font-size="2.8" fill="#840000" x="301" y="277.3">Title:</text>
<g font-size="2.1" fill="#a90000">
<text x="69.9" y="123">2</text>
<text x="83.9" y="123">1</text>
<text x="90.2" y="123">2</text>
<text x="104.2" y="123">1</text>
<text x="110.5" y="123">2</text>
<text x="124.5" y="123">1</text>
<text x="130.9" y="123">2</text>
<text x="144.8" y="123">1</text>
<text x="151.2" y="123">2</text>
<text x="165.1" y="123">1</text>
<text x="171.5" y="123">2</text>
<text x="185.5" y="123">1</text>
<text x="191.8" y="123">2</text>
<text x="205.8" y="123">1</text>
<text x="212.1" y="123">2</text>
<text x="226.1" y="123">1</text>
<text x="232.5" y="123">2</text>
<text x="246.4" y="123">1</text>
<text x="252.8" y="123">2</text>
<text x="266.7" y="123">1</text>
<text x="273.1" y="123">2</text>
<text x="287.1" y="123">1</text>
<text x="293.4" y="123">2</text>
<text x="307.4" y="123">1</text>
<text x="313.7" y="123">2</text>
<text x="327.7" y="123">1</text>
<text x="334.1" y="123">2</text>
<text x="348" y="123">1</text>
<text x="334.1" y="137.6">2</text>
<text x="348" y="137.6">1</text>
<text x="69.9" y="138.2">2</text>
<text x="83.9" y="138.2">1</text>
<text x="90.2" y="138.2">2</text>
<text x="104.2" y="138.2">1</text>
<text x="110.5" y="138.2">2</text>
<text x="124.5" y="138.2">1</text>
<text x="130.9" y="138.2">2</text>
<text x="144.8" y="138.2">1</text>
<text x="151.2" y="138.2">2</text>
<text x="165.1" y="138.2">1</text>
<text x="171.5" y="138.2">2</text>
<text x="185.5" y="138.2">1</text>
<text x="191.8" y="138.2">2</text>
<text x="205.8" y="138.2">1</text>
<text x="212.1" y="138.2">2</text>
<text x="226.1" y="138.2">1</text>
<text x="232.5" y="138.2">2</text>
<text x="246.4" y="138.2">1</text>
<text x="252.8" y="138.2">2</text>
<text x="266.7" y="138.2">1</text>
<text x="273.1" y="138.2">2</text>
<text x="287.1" y="138.2">1</text>
<text x="293.4" y="138.2">2</text>
<text x="307.4" y="138.2">1</text>
<text x="313.7" y="138.2">2</text>
<text x="327.7" y="138.2">1</text>
<text x="69.9" y="153.5">2</text>
<text x="83.9" y="153.5">1</text>
<text x="69.9" y="158.5">1</text>
<text x="90.2" y="158.5">2</text>
<text x="104.2" y="158.5">1</text>
<text x="110.5" y="158.5">2</text>
<text x="124.5" y="158.5">1</text>
<text x="130.9" y="158.5">2</text>
<text x="144.8" y="158.5">1</text>
<text x="151.2" y="158.5">2</text>
<text x="165.1" y="158.5">1</text>
<text x="171.5" y="158.5">2</text>
<text x="185.5" y="158.5">1</text>
<text x="191.8" y="158.5">2</text>
<text x="205.8" y="158.5">1</text>
<text x="212.1" y="158.5">2</text>
<text x="226.1" y="158.5">1</text>
<text x="232.5" y="158.5">2</text>
<text x="246.4" y="158.5">1</text>
<text x="252.8" y="158.5">2</text>
<text x="266.7" y="158.5">1</text>
<text x="273.1" y="158.5">2</text>
<text x="287.1" y="158.5">1</text>
<text x="293.4" y="158.5">2</text>
<text x="307.4" y="158.5">1</text>
<text x="313.7" y="158.5">2</text>
<text x="327.7" y="158.5">1</text>
<text x="334.1" y="158.5">1</text>
<text x="69.9" y="178.9">2</text>
<text x="83.9" y="178.9">1</text>
<text x="90.2" y="178.9">2</text>
<text x="104.2" y="178.9">1</text>
<text x="110.5" y="178.9">2</text>
<text x="124.5" y="178.9">1</text>
<text x="130.9" y="178.9">2</text>
<text x="144.8" y="178.9">1</text>
<text x="151.2" y="178.9">2</text>
<text x="165.1" y="178.9">1</text>
<text x="171.5" y="178.9">2</text>
<text x="185.5" y="178.9">1</text>
<text x="191.8" y="178.9">2</text>
<text x="205.8" y="178.9">1</text>
<text x="212.1" y="178.9">2</text>
<text x="226.1" y="178.9">1</text>
<text x="232.5" y="178.9">2</text>
<text x="246.4" y="178.9">1</text>
<text x="252.8" y="178.9">2</text>
<text x="266.7" y="178.9">1</text>
<text x="273.1" y="178.9">2</text>
<text x="287.1" y="178.9">1</text>
<text x="293.4" y="178.9">2</text>
<text x="307.4" y="178.9">1</text>
<text x="313.7" y="178.9">2</text>
<text x="327.7" y="178.9">1</text>
<text x="334.1" y="178.9">2</text>
<text x="348" y="178.9">1</text>
<text x="69.9" y="199.2">2</text>
<text x="83.9" y="199.2">1</text>
<text x="90.2" y="199.2">2</text>
<text x="104.2" y="199.2">1</text>
<text x="110.5" y="199.2">2</text>
<text x="124.5" y="199.2">1</text>
<text x="191.8" y="199.2">2</text>
<text x="205.8" y="199.2">1</text>
<text x="252.8" y="199.2">2</text>
<text x="266.7" y="199.2">1</text>
<text x="273.1" y="199.2">2</text>
<text x="287.1" y="199.2">1</text>
<text x="293.4" y="199.2">2</text>
<text x="307.4" y="199.2">1</text>
<text x="313.7" y="199.2">2</text>
<text x="327.7" y="199.2">1</text>
<text x="334.1" y="199.2">2</text>
<text x="348" y="199.2">1</text>
</g>
<g font-size="2.1" fill="#006464">
<text x="76.1" y="124">K1</text>
<text x="96.4" y="124">K2</text>
<text x="116.8" y="124">K3</text>
<text x="137.1" y="124">K4</text>
<text x="157.4" y="124">K5</text>
<text x="177.7" y="124">K6</text>
<text x="198" y="124">K7</text>
<text x="218.4" y="124">K8</text>
<text x="238.7" y="124">K9</text>
<text x="258.4" y="124">K10</text>
<text x="278.7" y="124">K11</text>
<text x="299" y="124">K12</text>
<text x="319.4" y="124">K13</text>
<text x="339.7" y="124">K14</text>
<text x="75.5" y="139.2">K16</text>
<text x="95.8" y="139.2">K17</text>
<text x="116.2" y="139.2">K18</text>
<text x="136.5" y="139.2">K19</text>
<text x="156.8" y="139.2">K20</text>
<text x="177.1" y="139.2">K21</text>
<text x="197.4" y="139.2">K22</text>
<text x="217.8" y="139.2">K23</text>
<text x="238.1" y="139.2">K24</text>
<text x="258.4" y="139.2">K25</text>
<text x="278.7" y="139.2">K26</text>
<text x="299" y="139.2">K27</text>
<text x="319.4" y="139.2">K28</text>
<text x="339.7" y="138.6">K15</text>
<text x="74.6" y="154.5">K29-1</text>
<text x="75.5" y="159.5">K29</text>
<text x="95.8" y="159.5">K30</text>
<text x="116.2" y="159.5">K31</text>
<text x="136.5" y="159.5">K32</text>
<text x="156.8" y="159.5">K33</text>
<text x="177.1" y="159.5">K34</text>
<text x="197.4" y="159.5">K35</text>
<text x="217.8" y="159.5">K36</text>
<text x="238.1" y="159.5">K37</text>
<text x="258.4" y="159.5">K38</text>
<text x="278.7" y="159.5">K39</text>
<text x="299" y="159.5">K40</text>
<text x="319.4" y="159.5">K41</text>
<text x="339.7" y="159.5">K42</text>
<text x="75.5" y="179.9">K43</text>
<text x="95.8" y="179.9">K44</text>
<text x="116.2" y="179.9">K45</text>
<text x="136.5" y="179.9">K46</text>
<text x="156.8" y="179.9">K47</text>
<text x="177.1" y="179.9">K48</text>
<text x="197.4" y="179.9">K49</text>
<text x="217.8" y="179.9">K50</text>
<text x="238.1" y="179.9">K51</text>
<text x="258.4" y="179.9">K52</text>
<text x="278.7" y="179.9">K53</text>
<text x="299" y="179.9">K54</text>
<text x="319.4" y="179.9">K55</text>
<text x="339.7" y="179.9">K56</text>
<text x="75.5" y="200.2">K57</text>
<text x="95.8" y="200.2">K58</text>
<text x="116.2" y="200.2">K59</text>
<text x="197.4" y="200.2">K60</text>
<text x="258.4" y="200.2">K61</text>
<text x="278.7" y="200.2">K62</text>
<text x="299" y="200.2">K63</text>
<text x="319.4" y="200.2">K64</text>
<text x="339.7" y="200.2">K65</text>
</g>
<g font-size="2.1" fill="#009600">
<text x="83.9" y="158.5">2</text>
<text x="348" y="158.5">2</text>
</g>
<g font-size="2.1" fill="#840000">
<text x="301" y="273.5">File: 2choc2flat-extmcu-iso.kicad_sch</text>
<text x="301" y="270.8">Sheet: /</text>
<text x="301" y="280.9">Size: A3</text>
<text x="323" y="280.9">Date:</text>
<text x="386" y="280.9">Rev:</text>
<text x="301" y="283.7">KiCad E.D.A. kicad 6.0.2+dfsg-1</text>
<text x="386" y="283.7">Id: 1/1</text>
</g>
<g font-size="1.8" fill="#840000">
<text x="35" y="11.7">1</text>
<text x="85" y="11.7">2</text>
<text x="135" y="11.7">3</text>
<text x="185" y="11.7">4</text>
<text x="235" y="11.7">5</text>
<text x="285" y="11.7">6</text>
<text x="335" y="11.7">7</text>
<text x="385" y="11.7">8</text>
<text x="10.3" y="35.7">A</text>
<text x="408.3" y="35.7">A</text>
<text x="69" y="47.8">col14</text>
<text x="69" y="50.3">col13</text>
<text x="69" y="52.8">col12</text>
<text x="69" y="55.4">col11</text>
<text x="69" y="57.9">col10</text>
<text x="104.3" y="57.9">col1</text>
<text x="104.3" y="55.4">col0</text>
<text x="70" y="65.5">col7</text>
<text x="70" y="60.5">col9</text>
<text x="70" y="63">col8</text>
<text x="104.3" y="63">col3</text>
<text x="104.3" y="65.5">col4</text>
<text x="104.3" y="60.5">col2</text>
<text x="70" y="68.1">col6</text>
<text x="104.3" y="68.1">col5</text>
<text x="137.6" y="71.9">col14</text>
<text x="84.5" y="79.3" transform="rotate(-90 84.5 79.3)">row4</text>
<text x="87.1" y="79.3" transform="rotate(-90 87.1 79.3)">row3</text>
<text x="89.6" y="79.3" transform="rotate(-90 89.6 79.3)">row2</text>
<text x="92.2" y="79.3" transform="rotate(-90 92.2 79.3)">row1</text>
<text x="94.7" y="79.3" transform="rotate(-90 94.7 79.3)">row0</text>
<text x="10.3" y="85.7">B</text>
<text x="408.3" y="85.7">B</text>
<text x="80.1" y="108.7">col0</text>
<text x="100.4" y="108.7">col1</text>
<text x="120.8" y="108.7">col2</text>
<text x="141.1" y="108.7">col3</text>
<text x="161.4" y="108.7">col4</text>
<text x="181.7" y="108.7">col5</text>
<text x="202" y="108.7">col6</text>
<text x="222.4" y="108.7">col7</text>
<text x="242.7" y="108.7">col8</text>
<text x="263" y="108.7">col9</text>
<text x="282.3" y="108.7">col10</text>
<text x="302.7" y="108.7">col11</text>
<text x="323" y="108.7">col12</text>
<text x="343.3" y="108.7">col13</text>
<text x="10.3" y="135.7">C</text>
<text x="54.1" y="134.1">row0</text>
<text x="408.3" y="135.7">C</text>
<text x="54.1" y="149.4">row1</text>
<text x="54.1" y="169.7">row2</text>
<text x="10.3" y="185.7">D</text>
<text x="408.3" y="185.7">D</text>
<text x="54.1" y="190">row3</text>
<text x="54.1" y="210.3">row4</text>
<text x="10.4" y="235.7">E</text>
<text x="408.4" y="235.7">E</text>
<text x="10.4" y="285.7">F</text>
<text x="35" y="286.7">1</text>
<text x="85" y="286.7">2</text>
<text x="135" y="286.7">3</text>
<text x="185" y="286.7">4</text>
<text x="235" y="286.7">5</text>
<text x="285" y="286.7">6</text>
<text x="335" y="286.7">7</text>
<text x="385" y="286.7">8</text>
<text x="408.4" y="285.7">F</text>
</g>
<g font-size="1.8" fill="#006464">
<text x="226.1" y="27.5" transform="rotate(-90 226.1 27.5)">GND</text>
<text x="237.2" y="25">S1</text>
<text x="237.2" y="27.3">Screw</text>
<text x="226.1" y="33.9" transform="rotate(-90 226.1 33.9)">GND</text>
<text x="237.2" y="31.4">S2</text>
<text x="237.2" y="33.7">Screw</text>
<text x="101.3" y="40">+5V</text>
<text x="108.4" y="40">+3V3</text>
<text x="226.1" y="40.2" transform="rotate(-90 226.1 40.2)">GND</text>
<text x="237.2" y="37.7">S3</text>
<text x="237.2" y="40">Screw</text>
<text x="80.2" y="45.1">J1</text>
<text x="95.5" y="45.1">J3</text>
<text x="226.1" y="46.6" transform="rotate(-90 226.1 46.6)">GND</text>
<text x="237.2" y="44.1">S4</text>
<text x="237.2" y="46.4">Screw</text>
<text x="226.1" y="52.9" transform="rotate(-90 226.1 52.9)">GND</text>
<text x="237.2" y="50.4">S5</text>
<text x="237.2" y="52.7">Screw</text>
<text x="114.8" y="59.3" transform="rotate(-90 114.8 59.3)">GND</text>
<text x="226.1" y="59.3" transform="rotate(-90 226.1 59.3)">GND</text>
<text x="237.2" y="56.8">S6</text>
<text x="237.2" y="59.1">Screw</text>
<text x="83.2" y="64.5" transform="rotate(-90 83.2 64.5)">Conn_01x09_Male</text>
<text x="87.9" y="65.4">J2</text>
<text x="95.9" y="64.9" transform="rotate(-90 95.9 64.9)">Conn_01x09_Male</text>
<text x="146.2" y="65.4">R1</text>
<text x="153.6" y="64.2">LD1</text>
<text x="81.2" y="66.7">Conn_01x05_Male</text>
<text x="142.1" y="68">R_Small_US</text>
<text x="153.5" y="66.7">LED</text>
<text x="159.5" y="79.7" transform="rotate(-90 159.5 79.7)">GND</text>
<text x="69.4" y="129.1">D</text>
<text x="69.5" y="131.4">D1</text>
<text x="89.7" y="129.1">D</text>
<text x="89.8" y="131.4">D2</text>
<text x="110" y="129.1">D</text>
<text x="110.1" y="131.4">D3</text>
<text x="130.4" y="129.1">D</text>
<text x="130.5" y="131.4">D4</text>
<text x="150.7" y="129.1">D</text>
<text x="150.8" y="131.4">D5</text>
<text x="171" y="129.1">D</text>
<text x="171.1" y="131.4">D6</text>
<text x="191.3" y="129.1">D</text>
<text x="191.4" y="131.4">D7</text>
<text x="211.6" y="129.1">D</text>
<text x="211.7" y="131.4">D8</text>
<text x="232" y="129.1">D</text>
<text x="232.1" y="131.4">D9</text>
<text x="252.3" y="129.1">D</text>
<text x="252.5" y="131.4">D10</text>
<text x="272.6" y="129.1">D</text>
<text x="272.8" y="131.4">D11</text>
<text x="292.9" y="129.1">D</text>
<text x="293.1" y="131.4">D12</text>
<text x="313.2" y="129.1">D</text>
<text x="313.5" y="131.4">D13</text>
<text x="333.6" y="129.1">D</text>
<text x="333.8" y="131.4">D14</text>
<text x="333.6" y="143.7">D</text>
<text x="69.4" y="144.3">D</text>
<text x="69.6" y="146.6">D16</text>
<text x="89.7" y="144.3">D</text>
<text x="89.9" y="146.6">D17</text>
<text x="110" y="144.3">D</text>
<text x="110.3" y="146.6">D18</text>
<text x="130.4" y="144.3">D</text>
<text x="130.6" y="146.6">D19</text>
<text x="150.7" y="144.3">D</text>
<text x="150.9" y="146.6">D20</text>
<text x="171" y="144.3">D</text>
<text x="171.2" y="146.6">D21</text>
<text x="191.3" y="144.3">D</text>
<text x="191.5" y="146.6">D22</text>
<text x="211.6" y="144.3">D</text>
<text x="211.9" y="146.6">D23</text>
<text x="232" y="144.3">D</text>
<text x="232.2" y="146.6">D24</text>
<text x="252.3" y="144.3">D</text>
<text x="252.5" y="146.6">D25</text>
<text x="272.6" y="144.3">D</text>
<text x="272.8" y="146.6">D26</text>
<text x="292.9" y="144.3">D</text>
<text x="293.1" y="146.6">D27</text>
<text x="313.2" y="144.3">D</text>
<text x="313.5" y="146.6">D28</text>
<text x="333.8" y="146">D15</text>
<text x="69.4" y="164.6">D</text>
<text x="69.6" y="166.9">D29</text>
<text x="89.7" y="164.6">D</text>
<text x="89.9" y="166.9">D30</text>
<text x="110" y="164.6">D</text>
<text x="110.3" y="166.9">D31</text>
<text x="130.4" y="164.6">D</text>
<text x="130.6" y="166.9">D32</text>
<text x="150.7" y="164.6">D</text>
<text x="150.9" y="166.9">D33</text>
<text x="171" y="164.6">D</text>
<text x="171.2" y="166.9">D34</text>
<text x="191.3" y="164.6">D</text>
<text x="191.5" y="166.9">D35</text>
<text x="211.6" y="164.6">D</text>
<text x="211.9" y="166.9">D36</text>
<text x="232" y="164.6">D</text>
<text x="232.2" y="166.9">D37</text>
<text x="252.3" y="164.6">D</text>
<text x="252.5" y="166.9">D38</text>
<text x="272.6" y="164.6">D</text>
<text x="272.8" y="166.9">D39</text>
<text x="292.9" y="164.6">D</text>
<text x="293.1" y="166.9">D40</text>
<text x="313.2" y="164.6">D</text>
<text x="313.5" y="166.9">D41</text>
<text x="333.6" y="164.6">D</text>
<text x="333.8" y="166.9">D42</text>
<text x="69.4" y="184.9">D</text>
<text x="89.7" y="184.9">D</text>
<text x="110" y="184.9">D</text>
<text x="130.4" y="184.9">D</text>
<text x="150.7" y="184.9">D</text>
<text x="171" y="184.9">D</text>
<text x="191.3" y="184.9">D</text>
<text x="211.6" y="184.9">D</text>
<text x="232" y="184.9">D</text>
<text x="252.3" y="184.9">D</text>
<text x="272.6" y="184.9">D</text>
<text x="292.9" y="184.9">D</text>
<text x="313.2" y="184.9">D</text>
<text x="333.6" y="184.9">D</text>
<text x="69.6" y="187.3">D43</text>
<text x="89.9" y="187.3">D44</text>
<text x="110.3" y="187.3">D45</text>
<text x="130.6" y="187.3">D46</text>
<text x="150.9" y="187.3">D47</text>
<text x="171.2" y="187.3">D48</text>
<text x="191.5" y="187.3">D49</text>
<text x="211.9" y="187.3">D50</text>
<text x="232.2" y="187.3">D51</text>
<text x="252.5" y="187.3">D52</text>
<text x="272.8" y="187.3">D53</text>
<text x="293.1" y="187.3">D54</text>
<text x="313.5" y="187.3">D55</text>
<text x="333.8" y="187.3">D56</text>
<text x="69.4" y="205.3">D</text>
<text x="69.6" y="207.6">D57</text>
<text x="89.7" y="205.3">D</text>
<text x="89.9" y="207.6">D58</text>
<text x="110" y="205.3">D</text>
<text x="110.3" y="207.6">D59</text>
<text x="191.3" y="205.3">D</text>
<text x="191.5" y="207.6">D60</text>
<text x="252.3" y="207.6">D</text>
<text x="252.5" y="205.2">D61</text>
<text x="272.6" y="205.3">D</text>
<text x="272.8" y="207.6">D62</text>
<text x="292.9" y="205.3">D</text>
<text x="293.1" y="207.6">D63</text>
<text x="313.2" y="205.3">D</text>
<text x="313.5" y="207.6">D64</text>
<text x="333.6" y="205.3">D</text>
<text x="333.8" y="207.6">D65</text>
</g>
<g font-size="1.8" fill="#a90000">
<text x="231.3" y="25.2">1</text>
<text x="231.3" y="31.5">1</text>
<text x="231.3" y="37.9">1</text>
<text x="77.6" y="46.8">1</text>
<text x="99.2" y="46.8">1</text>
<text x="231.3" y="44.2">1</text>
<text x="77.6" y="49.3">2</text>
<text x="77.6" y="51.9">3</text>
<text x="99.2" y="49.3">2</text>
<text x="99.2" y="51.9">3</text>
<text x="231.3" y="50.6">1</text>
<text x="77.6" y="54.4">4</text>
<text x="77.6" y="56.9">5</text>
<text x="77.6" y="59.5">6</text>
<text x="99.2" y="54.4">4</text>
<text x="99.2" y="56.9">5</text>
<text x="99.2" y="59.5">6</text>
<text x="231.3" y="56.9">1</text>
<text x="77.6" y="62">7</text>
<text x="77.6" y="64.6">8</text>
<text x="99.2" y="62">7</text>
<text x="99.2" y="64.6">8</text>
<text x="77.6" y="67.1">9</text>
<text x="83.6" y="71" transform="rotate(-90 83.6 71)">1</text>
<text x="86.1" y="71" transform="rotate(-90 86.1 71)">2</text>
<text x="88.6" y="71" transform="rotate(-90 88.6 71)">3</text>
<text x="91.2" y="71" transform="rotate(-90 91.2 71)">4</text>
<text x="93.7" y="71" transform="rotate(-90 93.7 71)">5</text>
<text x="99.2" y="67.1">9</text>
</g>
</svg>
